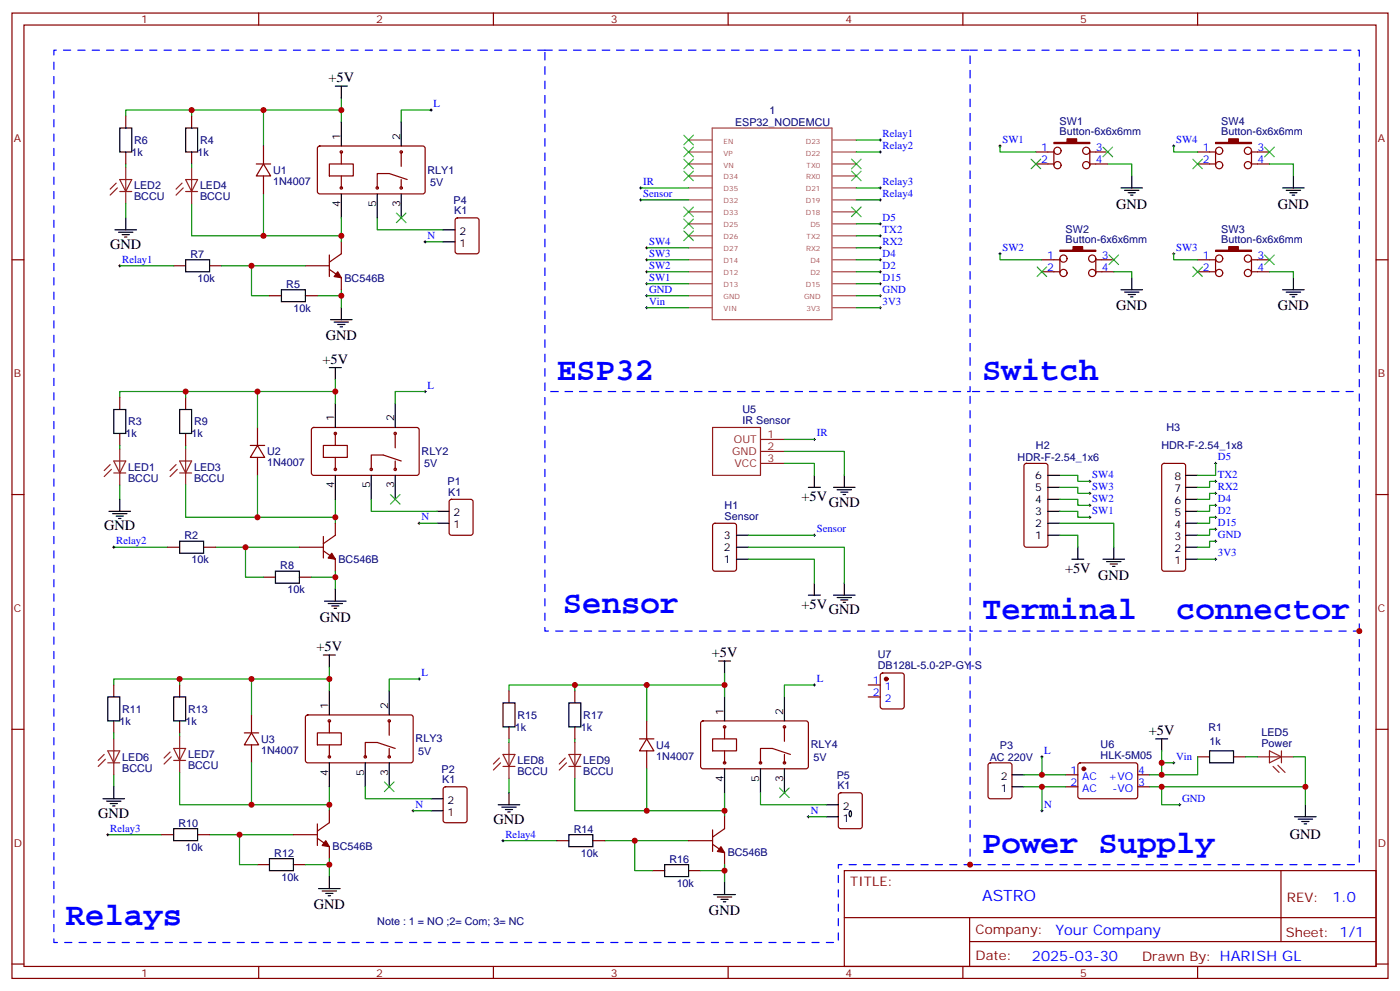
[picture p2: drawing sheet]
<svg xmlns="http://www.w3.org/2000/svg" width="412mm" height="292mm" viewBox="0 0 412 292" stroke-linecap="round" stroke-linejoin="round" font-family="sans-serif">
<g fill="none" stroke="#870000" stroke-width=".35">
<path d="M3.5 3.8h405.4v284.4h-405.4zM7.1 7.4h398.2v277.3h-398.2zM76.2 3.8v3.6M145.3 3.8v3.6M214.5 3.8v3.6M283.6 3.8v3.6M352.8 3.8v3.6M37 34.2v3.5M56.4 34.2v3.5M37 44.8v3.5M56.4 44.8v3.5M75.5 48.3h4.2"/>
<path d="M77.6 48.3l2.1 3.5h-4.2zM77.6 43v5.3M77.6 51.8v5.3M93.7 43.2l.5-.2 30.6 .1 .4 .6v13l-.7 .4-30.6-.1-.4-.6v-12.7zM97 48.3h7.1v3.5h-7.1zM100.5 44.8v3.5M100.5 51.8v3.6M118.2 44.8v4.2M118.2 52.9v2.5M119.9 52.9l-5.2-1.8h-3.6v4.3M305.2 48.3h5.2M305.2 44.8h5.2"/>
<path d="M310.4 44.4v4.2M321 48.3h5.3M321 44.8h5.3M321 44.4v4.2M352.8 48.3h5.3M352.8 44.8h5.3M358.1 44.4v4.2M368.7 48.3h5.2M368.7 44.8h5.2M368.7 44.4v4.2M3.5 76.5h3.6M51.2 78.3h3.5"/>
<path d="M61.7 78.3h3.6M90 78.3h7M97 79.3l3.5 2.5v3.5M97 75.1v6.4M100.5 71.2v3.6l-3.5 2.4M134.3 64.4l.5-.2h5.6l.7 .4v9.4l-.5 .7-5.8 .1-.7-.5v-9.4zM306.9 76.5h5.3M312.2 76.2v4.2M322.8 76.5h5.3M322.8 76.2v4.2M352.8 76.5h5.3M358.1 76.2v4.2"/>
<path d="M368.7 76.5h5.2M368.7 76.2v4.2M405.3 76.5h3.6M79.4 87.1h3.5M90 87.1h3.5M306.9 80h5.3M322.8 80h5.3M352.8 80h5.3M368.7 80h5.2M35.3 117.1v3.5M54.7 117.1v3.5M35.3 127.7v3.5"/>
<path d="M54.7 127.7v3.5M73.7 131.2h4.3M75.8 131.2l2.2 3.5h-4.3zM75.8 125.9v5.3M75.8 134.7v5.3M92 126.1l.4-.2 30.6 .1 .5 .6-.1 13-.6 .4h-30.6l-.5-.7v-12.7zM95.2 131.2h7.1v3.5h-7.1zM98.8 127.7v3.5M98.8 134.7v3.6M116.4 127.7v4.2M116.4 135.8v2.5M118.2 135.8l-5.3-1.8h-3.5v4.3"/>
<path d="M301.9 136.7l.4-.2h5.7l.6 .4 .1 23.6-.5 .6-5.9 .1-.6-.5-.1-23.5zM342.4 136.7l.5-.2h5.6l.5 .2 .2 .5v30.3l-.2 .5-.5 .2h-5.6l-.5-.2-.2-.5v-30.3zM3.5 145.7h3.6M95.2 158v6.4M98.8 154.1v3.6l-3.6 2.4M132.5 147.3l.5-.2h5.6l.7 .4v9.5l-.4 .6-5.9 .1-.7-.5v-9.4zM210.1 154.3l.5-.2h5.7l.6 .5 .1 12.9-.5 .7h-5.9l-.6-.4-.1-13zM405.3 145.7h3.6M49.4 161.2h3.5M60 161.2h3.5M77.6 170h3.5M88.2 161.2h7"/>
<path d="M88.2 170h3.5M95.2 162.2l3.6 2.5v3.5M259.5 198.4l.5-.2h5.6l.7 .5v9.4l-.4 .7h-5.9l-.7-.5v-9.4zM3.5 214.8h3.6M33.5 201.8v3.5M33.5 212.3v3.6M52.9 201.8v3.5M52.9 212.3v3.6M72 215.9h4.2M74.1 215.9l2.1 3.5h-4.2zM74.1 210.6v5.3M74.1 219.4v5.3"/>
<path d="M90.2 210.8l.5-.2h30.6l.4 .7-.1 13-.6 .4-30.6-.1-.4-.6v-12.7zM93.5 215.9h7v3.5h-7zM97 212.3v3.6M97 219.4v3.5M114.7 212.3v4.3M149.9 203.5v3.5M149.9 214.1v3.5M169.3 203.5v3.5M169.3 214.1v3.5M188.4 217.6h4.2M190.5 217.6l2.1 3.6h-4.2zM190.5 212.3v5.3"/>
<path d="M206.6 212.5l.5-.2 30.6 .1 .4 .6v13l-.7 .4h-30.6l-.4-.7v-12.7zM209.9 217.6h7.1v3.6h-7.1zM213.4 214.1v3.5M231.1 214.1v4.2M255.8 201.8h3.5M255.8 205.3h3.5M405.3 214.8h3.6M97 238.8v3.5l-3.5 2.5M114.7 220.5v2.4M116.4 220.5l-5.3-1.8h-3.5v4.2M130.8 231.9l.4-.2h5.7l.6 .5 .1 9.4-.5 .7h-5.9l-.6-.4-.1-9.5zM190.5 221.2v5.2"/>
<path d="M213.4 221.2v3.5M231.1 222.2v2.5M232.8 222.2l-5.3-1.7h-3.5v4.2M247.2 233.7l.4-.2h5.7l.6 .4 .1 9.5-.5 .6-5.9 .1-.6-.5-.1-9.4zM291.3 224.9l.4-.2h5.7l.6 .4 .1 9.5-.5 .6-5.9 .1-.6-.5-.1-9.4zM314 228.2h3.5M314 231.7h3.5M317.7 224.9l.5-.2h16.5l.4 .7v9.4l-.7 .5-16.5-.1-.4-.6v-9.2zM335.1 228.2h3.6M335.1 231.7h3.6M352.8 222.9h3.5M363.4 222.9h3.5"/>
<path d="M47.6 245.9h3.6M58.2 245.9h3.5M75.8 254.7h3.6M86.4 245.9h7.1M86.4 254.7h3.6M93.5 246.9l3.5 2.5v3.5M93.5 242.7v6.3M164 247.6h3.6M174.6 247.6h3.6M192.3 256.4h3.5M202.8 247.6h7.1M202.8 256.4h3.6"/>
<path d="M209.9 248.7l3.5 2.4v3.6M209.9 244.4v6.4M213.4 240.6v3.5l-3.5 2.5M248.7 256.4h156.6v28.3h-156.6zM377.3 256.5v20.8M248.7 270.3h156.5M285.6 277.3h119.6M285.6 270.3v14.1M3.5 284h3.6M76.2 284.7v3.5M145.3 284.7v3.5M214.5 284.7v3.5"/>
<path d="M283.6 284.7v3.5M352.8 284.7v3.5M405.3 284h3.6"/>
<circle cx="100.5" cy="44.8" r=".35"/>
<circle cx="100.5" cy="55.4" r=".35"/>
<circle cx="111.1" cy="55.4" r=".35"/>
<circle cx="118.2" cy="44.8" r=".35"/>
<circle cx="118.2" cy="55.4" r=".35"/>
<circle cx="311.5" cy="44.4" r="1.06"/>
<circle cx="311.5" cy="48.7" r="1.06"/>
<circle cx="320" cy="44.4" r="1.06"/>
<circle cx="320" cy="48.7" r="1.06"/>
<circle cx="359.1" cy="48.7" r="1.06"/>
<circle cx="359.1" cy="44.4" r="1.06"/>
<circle cx="367.6" cy="44.4" r="1.06"/>
<circle cx="367.6" cy="48.7" r="1.06"/>
<circle cx="313.3" cy="76.2" r="1.06"/>
<circle cx="321.7" cy="76.2" r="1.06"/>
<circle cx="359.1" cy="76.2" r="1.06"/>
<circle cx="367.6" cy="76.2" r="1.06"/>
<circle cx="313.3" cy="80.4" r="1.06"/>
<circle cx="321.7" cy="80.4" r="1.06"/>
<circle cx="359.1" cy="80.4" r="1.06"/>
<circle cx="367.6" cy="80.4" r="1.06"/>
<circle cx="98.8" cy="127.7" r=".35"/>
<circle cx="98.8" cy="138.3" r=".35"/>
<circle cx="109.4" cy="138.3" r=".35"/>
<circle cx="116.4" cy="138.3" r=".35"/>
<circle cx="116.4" cy="127.7" r=".35"/>
<circle cx="97" cy="212.3" r=".35"/>
<circle cx="114.7" cy="212.3" r=".35"/>
<circle cx="213.4" cy="214.1" r=".35"/>
<circle cx="231.1" cy="214.1" r=".35"/>
<circle cx="97" cy="222.9" r=".35"/>
<circle cx="107.6" cy="222.9" r=".35"/>
<circle cx="114.7" cy="222.9" r=".35"/>
<circle cx="213.4" cy="224.7" r=".35"/>
<circle cx="224" cy="224.7" r=".35"/>
<circle cx="231.1" cy="224.7" r=".35"/>
</g>
<g fill="none" stroke="#a64a4a" stroke-width=".35">
<path d="M209.8 37.7h35.3v56.5h-35.3zM202.8 41.2h7M202.8 44.8h7M202.8 48.3h7M202.8 51.8h7M202.8 55.4h7M202.8 58.9h7M245.3 41.2h6.9M245.3 44.8h6.9M245.3 48.3h6.9M245.3 51.8h6.9M245.3 55.4h6.9"/>
<path d="M245.3 58.9h6.9M202.8 62.4h7M202.8 65.9h7M202.8 69.5h7M202.8 73h7M202.8 76.5h7M245.3 62.4h6.9M245.3 65.9h6.9M245.3 69.5h6.9M245.3 73h6.9M245.3 76.5h6.9M202.8 80h7"/>
<path d="M202.8 83.6h7M202.8 87.1h7M202.8 90.6h7M245.3 80h6.9M245.3 83.6h6.9M245.3 87.1h6.9M245.3 90.6h6.9"/>
</g>
<g fill="none" stroke="#8c2424" stroke-width=".35">
<path d="M34.2 53.9l-1.7 1.8M34.6 55.4l-2.1 2.1M35.3 56.4h3.5M35.3 52.9h3.5l-1.8 3.5zM37 49.4v10.5M53.6 53.9l-1.7 1.8M54 55.4l-2.1 2.1M54.7 52.9h3.5l-1.8 3.5zM54.7 56.4h3.5M56.4 49.4v10.5M32.5 136.8l-1.8 1.8M32.8 138.3l-2.1 2.1"/>
<path d="M33.5 135.8h3.5l-1.7 3.5zM33.5 139.3h3.5M35.3 132.3v10.5M51.9 136.8l-1.8 1.8M52.2 138.3l-2.1 2.1M52.9 139.3h3.5M52.9 135.8h3.5l-1.7 3.5zM54.7 132.3v10.5M209.9 125.9h14.1v14.1h-14.1zM224 136.5h7.1M224 133h7.1M224 129.4h7.1"/>
<path d="M33.5 217.6v10.6M52.9 216.9v10.6M149.9 218.7v10.6M169.3 218.7v10.6M30.7 222.2l-1.8 1.8M31 223.6l-2.1 2.1M31.7 221.2h3.6l-1.8 3.5zM31.7 224.7h3.6M50.1 221.5l-1.8 1.8M50.4 222.9l-2.1 2.1M51.2 220.5h3.5l-1.8 3.5zM51.2 224h3.5"/>
<path d="M147.1 223.3l-1.8 1.7M147.5 224.7l-2.2 2.1M148.2 222.2h3.5l-1.8 3.5zM148.2 225.7h3.5M166.5 223.3l-1.8 1.7M166.9 224.7l-2.2 2.1M167.6 225.7h3.5M167.6 222.2h3.5l-1.8 3.5zM370.4 222.9h10.6M373.9 221.2l3.6 1.7-3.6 1.8zM375 225.7l1.8 1.8M376.4 225.4l2.1 2.1"/>
<path d="M377.5 221.2v3.5"/>
</g>
<g fill="none" stroke="#000" stroke-width=".29">
<path d="M126.6 32.4h.8M127 32.1v.7M188.4 55.4h.7M188.4 58.9h.7M188.7 55v.7M188.7 58.5v.7M258.9 41.2h.7M258.9 44.8h.7M258.9 55.4h.7M258.9 58.9h.7M259.3 40.9v.7M259.3 44.4v.7"/>
<path d="M259.3 55v.7M259.3 58.5v.7M294.2 43h.7M294.6 42.7v.7M345.4 43h.7M345.7 42.7v.7M34.9 78.3h.7M35.3 77.9v.7M124.9 71.2h.7M125.2 70.9v.7M190.1 76.5h.8M190.1 73h.8"/>
<path d="M190.5 72.6v.7M190.5 76.2v.7M190.5 79.7v.7M258.9 76.5h.7M258.9 73h.7M258.9 69.5h.7M258.9 65.9h.7M259.3 65.6v.7M259.3 69.1v.7M259.3 72.6v.7M259.3 76.2v.7M259.3 79.7v.7"/>
<path d="M294.2 74.8h.7M294.6 74.4v.7M345.4 74.8h.7M345.7 74.4v.7M190.1 83.6h.8M190.1 80h.8M190.1 90.6h.8M190.1 87.1h.8M190.5 83.2v.7M190.5 86.7v.8M190.5 90.3v.7M258.9 83.6h.7"/>
<path d="M258.9 80h.7M258.9 90.6h.7M258.9 87.1h.7M259.3 83.2v.7M259.3 86.7v.8M259.3 90.3v.7M124.9 115.3h.7M125.2 115v.7M239.5 129.4h.7M239.9 129.1v.7M357.7 136.5h.7M358.1 136.1v.7"/>
<path d="M123.1 154.1h.7M123.5 153.8v.7M239.5 157.7h.7M239.9 157.3v.7M320.7 141.8h.7M320.7 145.3h.7M320.7 148.8h.7M320.7 152.4h.7M321 141.4v.7M321 145v.7M321 148.5v.7M321 152v.7"/>
<path d="M357.7 141.8h.7M357.7 145.3h.7M357.7 148.8h.7M357.7 152.4h.7M357.7 155.9h.7M357.7 159.4h.7M358.1 141.4v.7M358.1 145v.7M358.1 148.5v.7M358.1 152v.7M358.1 155.5v.7M358.1 159.1v.7"/>
<path d="M33.2 161.2h.7M33.5 160.8v.7M357.7 164.7h.7M358.1 164.4v.7M123.1 200h.7M123.5 199.6v.7M239.5 201.8h.7M239.9 201.4v.7M121.4 238.8h.7M121.7 238.4v.7M306.6 238.8h.7M306.6 222.9h.7"/>
<path d="M306.9 222.6v.7M306.9 238.4v.7M345.4 224.7h.7M345.7 224.3v.7M347.1 237h.7M347.5 236.7v.7M31.4 245.9h.7M31.7 245.5v.7M147.8 247.6h.7M148.2 247.3v.7M237.8 240.6h.7M238.1 240.2v.7"/>
</g>
<g fill="none" stroke="#008700" stroke-width=".35">
<path d="M56.4 32.4h-19.4v1.8M77.6 32.4h-21.2v1.8M100.5 28.9v3.5M100.5 35.9v-3.5h-22.9v10.6M127 32.4h-8.8v3.5M37 48.3v1.1M37 59.9v4.3M56.4 48.3v1.1M77.6 57.1v12.4h-21.2v-9.6M188.7 55.4h14.1M188.7 58.9h14.1M252.2 41.2h7.1"/>
<path d="M252.2 44.8h7.1M252.2 55.4h7.1M252.2 58.9h7.1M294.6 43v1.8h10.6M326.3 48.3h7.1v3.5M345.7 43v1.8h7.1M373.9 48.3h7.1v3.5M35.3 78.3h15.9M65.3 78.3h24.7M74.1 78.3v8.8h5.3M77.6 69.5h22.9M100.5 64.2v7"/>
<path d="M111.1 64.2v3.5h19.4M125.2 71.2h5.3M190.5 76.5h12.3M190.5 73h12.3M252.2 76.5h7.1M252.2 73h7.1M252.2 69.5h7.1M252.2 65.9h7.1M294.6 74.8v1.7h12.3M345.7 74.8v1.7h7.1M100.5 85.3v1.8h-7M100.5 87.1v3.5"/>
<path d="M190.5 80h12.3M190.5 90.6h12.3M190.5 87.1h12.3M190.5 83.6h12.3M252.2 90.6h7.1M252.2 87.1h7.1M252.2 83.6h7.1M252.2 80h7.1M328.1 80h5.3v1.8M373.9 80h7.1v1.8M54.7 115.3h-19.4v1.8M75.8 115.3h-21.1v1.8"/>
<path d="M98.8 118.9v-3.6h-23v10.6M98.8 111.8v3.5M125.2 115.3h-8.8v3.6M35.3 131.2v1.1M54.7 131.2v1.1M231.1 136.5h8.8v3.5M231.1 133h17.6v7M231.1 129.4h8.8M358.1 136.5v3.5h-5.3M35.3 142.8v4.3M75.8 140v12.4h-21.1v-9.6M75.8 152.4h23"/>
<path d="M98.8 147.1v7M109.4 147.1v3.5h19.4M123.5 154.1h5.3M220.5 157.7h19.4M312.2 157.7h5.3v3.5M312.2 154.1h15.9v7.1M312.2 150.6h5.3v1.8h3.5M312.2 147.1h5.3v1.7h3.5M312.2 143.5h5.3v1.8h3.5M312.2 140h5.3v1.8h3.5M358.1 159.4h-1.8v1.8h-3.5M358.1 155.9h-1.8v1.8h-3.5"/>
<path d="M358.1 152.4h-1.8v1.7h-3.5M358.1 148.8h-1.8v1.8h-3.5M358.1 145.3h-1.8v1.8h-3.5M358.1 141.8h-1.8v1.7h-3.5M33.5 161.2h15.9M63.5 161.2h24.7M72.3 161.2v8.8h5.3M98.8 168.2v1.8h-7.1M98.8 170v3.5M220.5 164.7h19.4v7.1M220.5 161.2h28.2v10.6M352.8 164.7h5.3"/>
<path d="M52.9 200h-19.4v1.8M74.1 200h-21.2v1.8M97 196.5v3.5M123.5 200h-8.8v3.5M213.4 198.2v3.6M33.5 215.9v1.7M52.9 215.9v1M97 203.5v-3.5h-22.9v10.6M149.9 217.6v1.1M169.3 201.8h-19.4v1.7M169.3 217.6v1.1M190.5 201.8h-21.2v1.7"/>
<path d="M213.4 205.3v-3.5h-22.9v10.5M239.9 201.8h-8.8v3.5M33.5 228.2v3.5M74.1 224.7v12.3h-21.2v-9.5M74.1 237h22.9M97 231.7v7.1M107.6 231.7v3.6h19.4M121.7 238.8h5.3M149.9 229.3v4.2M190.5 226.4v12.4h-21.2v-9.5M190.5 238.8h22.9M213.4 233.5v7.1"/>
<path d="M224 233.5v3.5h19.4M301.6 228.2h12.4M301.6 231.7h12.4M306.9 222.9v5.3M306.9 231.7v7.1M338.7 231.7h45.8M342.2 231.7v5.3h5.3M342.2 221.2v3.5M345.7 224.7h-3.5v3.5M352.8 222.9v5.3h-14.1M366.9 222.9h3.5M381 222.9h3.5v14.1"/>
<path d="M31.7 245.9h15.9M61.7 245.9h24.7M70.6 245.9v8.8h5.2M97 252.9v1.8h-7M97 254.7v3.5M148.2 247.6h15.8M178.2 247.6h24.6M187 247.6v8.8h5.3M213.4 254.7v1.7h-7M213.4 256.4v3.6M238.1 240.6h5.3"/>
</g>
<g fill="none" stroke="#000" stroke-width=".35">
<path d="M35.3 37.7h3.5v7.1h-3.5zM54.7 37.7h3.5v7.1h-3.5zM98.8 25.4h3.5M100.5 25.4v3.5M100.5 35.9v7.1M118.2 35.9v7.1M100.5 57.1v7.1M111.1 57.1v7.1M118.2 57.1v7.1M330.2 55.4h6.3M331.3 56.1h4.2M332.3 56.8h2.1"/>
<path d="M333 57.5h.7M333.4 51.8v3.6M377.8 55.4h6.4M378.9 56.1h4.2M379.9 56.8h2.2M380.6 57.5h.8M381 51.8v3.6M33.9 67.7h6.3M34.9 68.4h4.3M36 69.1h2.1M36.7 69.8h.7M37 64.2v3.5"/>
<path d="M54.7 76.5h7v3.5h-7zM130.5 71.2h3.6M130.5 67.7h3.6M82.9 85.3h7.1v3.6h-7.1zM97.4 94.2h6.3M98.4 94.9h4.3M99.5 95.6h2.1M100.2 96.3h.7M100.5 90.6v3.6M330.2 85.3h6.3M331.3 86h4.2M332.3 86.7h2.1"/>
<path d="M333 87.5h.7M333.4 81.8v3.5M377.8 85.3h6.4M378.9 86h4.2M379.9 86.7h2.2M380.6 87.5h.8M381 81.8v3.5M97 108.3h3.5M98.8 108.3v3.5M98.8 118.9v7M116.4 118.9v7M33.5 120.6h3.5v7.1h-3.5z"/>
<path d="M52.9 120.6h3.5v7.1h-3.5zM32.1 150.6h6.4M33.2 151.3h4.2M34.2 152h2.1M34.9 152.7h.7M35.3 147.1v3.5M52.9 159.4h7.1v3.5h-7.1zM98.8 140v7.1M109.4 140v7.1M116.4 140v7.1M128.8 150.6h3.5M128.8 154.1h3.5"/>
<path d="M217 157.7h3.5M238.1 143.5h3.6M239.9 140v3.5M245.5 143.5h6.4M246.6 144.3h4.2M247.6 145h2.2M248.4 145.7h.7M248.7 140v3.5M308.7 157.7h3.5M308.7 143.5h3.5M308.7 150.6h3.5M308.7 154.1h3.5"/>
<path d="M308.7 147.1h3.5M308.7 140h3.5M349.2 157.7h3.6M349.2 143.5h3.6M349.2 150.6h3.6M349.2 154.1h3.6M349.2 147.1h3.6M349.2 140h3.6M81.1 168.2h7.1v3.6h-7.1zM95.6 177.1h6.4M96.7 177.8h4.2M97.7 178.5h2.1"/>
<path d="M98.4 179.2h.7M98.8 173.5v3.6M217 164.7h3.5M217 161.2h3.5M238.1 175.3h3.6M239.9 171.8v3.5M245.5 175.3h6.4M246.6 176h4.2M247.6 176.7h2.2M248.4 177.4h.7M248.7 171.8v3.5M315.7 164.7h3.6"/>
<path d="M317.5 161.2v3.5M324.9 164.7h6.4M326 165.4h4.2M327 166.1h2.1M327.7 166.8h.7M328.1 161.2v3.5M349.2 164.7h3.6M349.2 161.2h3.6M95.2 192.9h3.6M97 192.9v3.6M211.7 194.7h3.5M213.4 194.7v3.5"/>
<path d="M31.7 205.3h3.6v7h-3.6zM51.2 205.3h3.5v7h-3.5zM97 203.5v7.1M114.7 203.5v7.1M148.2 207h3.5v7.1h-3.5zM167.6 207h3.5v7.1h-3.5zM213.4 205.3v7M231.1 205.3v7M340.4 217.6h3.6M342.2 217.6v3.6M30.3 235.3h6.4M31.4 236h4.2"/>
<path d="M32.5 236.7h2.1M33.2 237.4h.7M33.5 231.7v3.6M97 224.7v7M107.6 224.7v7M114.7 224.7v7M127 235.3h3.5M127 238.8h3.5M146.8 237h6.3M147.8 237.7h4.2M148.9 238.4h2.1M149.6 239.1h.7"/>
<path d="M149.9 233.5v3.5M213.4 226.4v7.1M224 226.4v7.1M231.1 226.4v7.1M243.4 237h3.5M250.3 238.9l.2-.1a1.28 1.28 0 0 1 0 1.8l-.4-.9zM298.1 231.7h3.5M298.1 228.2h3.5M356.3 221.2h7.1v3.5h-7.1zM384.5 237v3.6M51.2 244.1h7v3.5h-7zM79.4 252.9h7v3.5h-7z"/>
<path d="M97 258.2v3.5M167.6 245.9h7v3.5h-7zM195.8 254.7h7v3.5h-7zM213.4 260v3.5M243.4 240.6h3.5M381.4 240.6h6.3M382.4 241.3h4.2M383.5 242h2.1M384.2 242.7h.7M93.8 261.7h6.4M94.9 262.4h4.2M96 263.1h2.1"/>
<path d="M96.7 263.8h.7M210.3 263.5h6.3M211.3 264.2h4.2M212.4 264.9h2.1M213.1 265.6h.7"/>
</g>
<g fill="#870000" stroke="#870000" stroke-width=".35">
<path d="M99.5 80l1 1.8-2.1-.3z"/>
<path d="M97.7 162.9l1.1 1.8-2.1-.3z"/>
<path d="M96 247.6l1 1.8-2.1-.4z"/>
<path d="M212.4 249.4l1 1.7-2.1-.3z"/>
<path d="M310.4 41.9h3.9v-1h2.8v1h3.9v.4h-10.6z"/>
<path d="M312.2 73.7h3.9v-1.1h2.8v1.1h3.9v.3h-10.6z"/>
<path d="M358.1 73.7h3.8v-1.1h2.9v1.1h3.9v.3h-10.6z"/>
<path d="M358.1 41.9h3.8v-1h2.9v1h3.9v.4h-10.6z"/>
<circle cx="319.3" cy="226.4" r=".53"/>
<circle cx="261.1" cy="200" r=".53"/>
</g>
<path d="M160.5 14.8h125.3v100.5h-125.3zM160.5 14.8h-144.6v262.8h231v-22.9h38.9v-68.8h-125.3v-70.6M285.8 14.8h114.6v171.1M398.6 115.3h-112.8v70.6h114.6v68.8h-114.6" fill="none" stroke="#00f" stroke-width=".35" stroke-dasharray="2.1 2.1"/>
<g fill="none" stroke="#3c3" stroke-width=".35">
<path d="M201.4 39.8l2.9 2.9M204.3 39.8l-2.9 2.9M201.4 43.4l2.9 2.8M201.4 46.9l2.9 2.8M201.4 50.4l2.9 2.8M204.3 43.4l-2.9 2.8M204.3 46.9l-2.9 2.8M204.3 50.4l-2.9 2.8M250.8 46.9l2.8 2.8M250.8 50.4l2.8 2.8M253.6 46.9l-2.8 2.8M253.6 50.4l-2.8 2.8"/>
<path d="M303.7 46.9l2.9 2.8M306.6 46.9l-2.9 2.8M324.9 43.4l2.8 2.8M327.7 43.4l-2.8 2.8M351.4 46.9l2.8 2.8M354.2 46.9l-2.8 2.8M372.5 43.4l2.9 2.8M375.4 43.4l-2.9 2.8M116.8 62.8l2.8 2.8M119.6 62.8l-2.8 2.8M201.4 61l2.9 2.8M201.4 64.5l2.9 2.8"/>
<path d="M201.4 68.1l2.9 2.8M204.3 61l-2.9 2.8M204.3 64.5l-2.9 2.8M204.3 68.1l-2.9 2.8M250.8 61l2.8 2.8M253.6 61l-2.8 2.8M305.5 78.6l2.8 2.9M308.3 78.6l-2.8 2.9M326.7 75.1l2.8 2.8M329.5 75.1l-2.8 2.8M351.4 78.6l2.8 2.9M354.2 78.6l-2.8 2.9"/>
<path d="M372.5 75.1l2.9 2.8M375.4 75.1l-2.9 2.8M115 145.7l2.8 2.8M117.8 145.7l-2.8 2.8M113.2 230.3l2.9 2.9M116.1 230.3l-2.9 2.9M229.7 232.1l2.8 2.8M232.5 232.1l-2.8 2.8"/>
</g>
<g fill="#c00">
<circle cx="342.2" cy="228.2" r=".88"/>
<circle cx="384.5" cy="231.7" r=".88"/>
<circle cx="342.2" cy="231.7" r=".88"/>
<circle cx="77.6" cy="32.4" r=".88"/>
<circle cx="100.5" cy="32.4" r=".88"/>
<circle cx="77.6" cy="69.5" r=".88"/>
<circle cx="100.5" cy="69.5" r=".88"/>
<circle cx="56.4" cy="32.4" r=".88"/>
<circle cx="74.1" cy="78.3" r=".88"/>
<circle cx="100.5" cy="87.1" r=".88"/>
<circle cx="98.8" cy="170" r=".88"/>
<circle cx="72.3" cy="161.2" r=".88"/>
<circle cx="54.7" cy="115.3" r=".88"/>
<circle cx="98.8" cy="152.4" r=".88"/>
<circle cx="75.8" cy="152.4" r=".88"/>
<circle cx="98.8" cy="115.3" r=".88"/>
<circle cx="75.8" cy="115.3" r=".88"/>
<circle cx="97" cy="254.7" r=".88"/>
<circle cx="70.6" cy="245.9" r=".88"/>
<circle cx="52.9" cy="200" r=".88"/>
<circle cx="97" cy="237" r=".88"/>
<circle cx="74.1" cy="237" r=".88"/>
<circle cx="97" cy="200" r=".88"/>
<circle cx="74.1" cy="200" r=".88"/>
<circle cx="213.4" cy="256.4" r=".88"/>
<circle cx="187" cy="247.6" r=".88"/>
<circle cx="169.3" cy="201.8" r=".88"/>
<circle cx="213.4" cy="238.8" r=".88"/>
<circle cx="190.5" cy="238.8" r=".88"/>
<circle cx="213.4" cy="201.8" r=".88"/>
<circle cx="190.5" cy="201.8" r=".88"/>
<circle cx="285.8" cy="254.7" r=".88"/>
<circle cx="400.4" cy="185.9" r=".88"/>
<circle cx="306.9" cy="228.2" r=".88"/>
<circle cx="306.9" cy="231.7" r=".88"/>
<circle cx="342.2" cy="224.7" r=".88"/>
</g>
<g font-size="9.5" fill="#00f">
<text x="164" y="111.8">ESP32</text>
<text x="289.3" y="111.8">Switch</text>
<text x="165.8" y="180.6">Sensor</text>
<text x="289.3" y="182.4">Terminal</text>
<text x="346.4" y="182.4">connector</text>
<text x="289.3" y="251.1">Power Supply</text>
<text x="19.4" y="272.3">Relays</text>
</g>
<text font-size="4.6" fill="#00f" x="289.3" y="265.3">ASTRO</text>
<g font-size="4.2">
<text x="96.8" y="24.3">+5V</text>
<text x="328.8" y="61.5">GND</text>
<text x="376.4" y="61.5">GND</text>
<text x="32.5" y="73.3">GND</text>
<text x="328.8" y="91.4">GND</text>
<text x="376.4" y="91.4">GND</text>
<text x="96" y="100.3">GND</text>
<text x="95" y="107.2">+5V</text>
<text x="236.1" y="147.5">+5V</text>
<text x="244.1" y="149.2">GND</text>
<text x="30.7" y="156.2">GND</text>
<text x="313.7" y="168.7">+5V</text>
<text x="323.5" y="170.8">GND</text>
<text x="236.1" y="179.2">+5V</text>
<text x="94.2" y="183.2">GND</text>
<text x="244.1" y="180.9">GND</text>
<text x="93.2" y="191.8">+5V</text>
<text x="209.7" y="193.6">+5V</text>
<text x="338.4" y="216.5">+5V</text>
<text x="28.9" y="240.9">GND</text>
<text x="145.3" y="242.7">GND</text>
<text x="379.9" y="247.3">GND</text>
<text x="92.4" y="267.8">GND</text>
<text x="208.8" y="269.6">GND</text>
</g>
<g font-size="4.2" fill="#00f">
<text x="392.5" y="265.7">1.0</text>
<text x="310.9" y="275.3">Your Company</text>
<text x="304" y="283.1">2025-03-30</text>
</g>
<g font-size="3.9" fill="#800">
<text x="250.5" y="261">TITLE:</text>
<text x="379.1" y="265.7">REV:</text>
<text x="287.4" y="275.2">Company:</text>
<text x="378.7" y="275.8">Sheet: 1/1</text>
<text x="287.4" y="282.9">Date:</text>
<text x="336.4" y="283">Draw</text>
<text x="346.6" y="283">n By: HARISH GL</text>
</g>
<g font-size="3.2" fill="#800">
<text x="41.6" y="6.8">1</text>
<text x="110.8" y="6.8">2</text>
<text x="179.9" y="6.8">3</text>
<text x="249.1" y="6.8">4</text>
<text x="318.2" y="6.8">5</text>
<text x="4.1" y="41.9">A</text>
<text x="405.9" y="41.9">A</text>
<text x="4.1" y="111.1">B</text>
<text x="405.9" y="111.1">B</text>
<text x="4.1" y="180.2">C</text>
<text x="405.9" y="180.2">C</text>
<text x="4.1" y="249.4">D</text>
<text x="405.9" y="249.4">D</text>
<text x="41.6" y="287.7">1</text>
<text x="110.8" y="287.7">2</text>
<text x="179.9" y="287.7">3</text>
<text x="249.1" y="287.7">4</text>
<text x="318.2" y="287.7">5</text>
</g>
<g font-size="3.2" fill="#00f">
<text x="127.7" y="31.5">L</text>
<text x="260" y="40.4">Relay1</text>
<text x="260" y="43.9">Relay2</text>
<text x="295.3" y="42.1">SW1</text>
<text x="306.7" y="44.4">1</text>
<text x="306.7" y="47.9">2</text>
<text x="322.8" y="44.4">3</text>
<text x="322.8" y="47.9">4</text>
<text x="346.4" y="42.1">SW4</text>
<text x="354.3" y="44.4">1</text>
<text x="354.3" y="47.9">2</text>
<text x="370.4" y="44.4">3</text>
<text x="370.4" y="47.9">4</text>
<text x="189.4" y="54.5">IR</text>
<text x="189.4" y="58">Sensor</text>
<text x="260" y="54.5">Relay3</text>
<text x="260" y="58">Relay4</text>
<text x="260" y="65.1">D5</text>
<text x="125.9" y="70.3">N</text>
<text x="260" y="68.6">TX2</text>
<text x="36" y="77.4">Relay1</text>
<text x="191.2" y="75.6">SW3</text>
<text x="191.2" y="72.1">SW4</text>
<text x="260" y="75.6">D4</text>
<text x="260" y="72.1">RX2</text>
<text x="295.3" y="73.9">SW2</text>
<text x="308.4" y="76.2">1</text>
<text x="324.6" y="76.2">3</text>
<text x="346.4" y="73.9">SW3</text>
<text x="354.3" y="76.2">1</text>
<text x="370.4" y="76.2">3</text>
<text x="191.2" y="82.7">SW1</text>
<text x="191.2" y="79.2">SW2</text>
<text x="260" y="82.7">D15</text>
<text x="260" y="79.2">D2</text>
<text x="308.4" y="79.7">2</text>
<text x="324.6" y="79.7">4</text>
<text x="354.3" y="79.7">2</text>
<text x="370.4" y="79.7">4</text>
<text x="191.2" y="89.7">Vin</text>
<text x="191.2" y="86.2">GND</text>
<text x="260" y="89.7">3V3</text>
<text x="260" y="86.2">GND</text>
<text x="125.9" y="114.4">L</text>
<text x="240.6" y="128.6">IR</text>
<text x="358.8" y="135.6">D5</text>
<text x="321.7" y="140.9">SW4</text>
<text x="358.8" y="140.9">TX2</text>
<text x="321.7" y="144.4">SW3</text>
<text x="321.7" y="148">SW2</text>
<text x="358.8" y="144.4">RX2</text>
<text x="358.8" y="148">D4</text>
<text x="124.2" y="153.2">N</text>
<text x="321.7" y="151.5">SW1</text>
<text x="358.8" y="151.5">D2</text>
<text x="358.8" y="155">D15</text>
<text x="34.2" y="160.3">Relay2</text>
<text x="240.6" y="156.8">Sensor</text>
<text x="358.8" y="158.5">GND</text>
<text x="358.8" y="163.8">3V3</text>
<text x="124.2" y="199.1">L</text>
<text x="240.6" y="200.9">L</text>
<text x="257.1" y="201.4">1</text>
<text x="260.6" y="203.2">1</text>
<text x="257.1" y="204.9">2</text>
<text x="260.6" y="206.7">2</text>
<text x="307.6" y="222">L</text>
<text x="315.3" y="227.9">1</text>
<text x="335.3" y="227.9">4</text>
<text x="346.4" y="223.8">Vin</text>
<text x="315.3" y="231.4">2</text>
<text x="318.8" y="229.6">AC</text>
<text x="318.8" y="233.2">AC</text>
<text x="326.6" y="229.6">+VO</text>
<text x="327.7" y="233.2">-VO</text>
<text x="335.3" y="231.4">3</text>
<text x="122.4" y="237.9">N</text>
<text x="238.8" y="239.7">N</text>
<text x="307.6" y="237.9">N</text>
<text x="348.2" y="236.1">GND</text>
<text x="32.5" y="245">Relay3</text>
<text x="148.9" y="246.7">Relay4</text>
</g>
<g font-size="3.2" fill="#000080">
<text x="226.6" y="33.6">1</text>
<text x="216.5" y="37.2">ESP32_NODEMCU</text>
<text x="312.1" y="39.8">Button-6x6x6mm</text>
<text x="312.1" y="36.9">SW1</text>
<text x="359.8" y="39.8">Button-6x6x6mm</text>
<text x="359.8" y="36.9">SW4</text>
<text x="38.8" y="45.9">1k</text>
<text x="39.5" y="42.4">R6</text>
<text x="58.2" y="45.9">1k</text>
<text x="58.9" y="42.4">R4</text>
<text x="80.4" y="51.2">U1</text>
<text x="125.9" y="51.1">RLY1</text>
<text x="39.5" y="59">BCCU</text>
<text x="39.5" y="55.8">LED2</text>
<text x="58.9" y="59">BCCU</text>
<text x="58.9" y="55.8">LED4</text>
<text x="80.4" y="54.4">1N4007</text>
<text x="126.7" y="54.7">5V</text>
<text x="133.6" y="60">P4</text>
<text x="133.8" y="63.1">K1</text>
<text x="313.9" y="71.6">Button-6x6x6mm</text>
<text x="313.9" y="68.6">SW2</text>
<text x="359.8" y="71.6">Button-6x6x6mm</text>
<text x="359.8" y="68.6">SW3</text>
<text x="56.1" y="75.9">R7</text>
<text x="58.2" y="83">10k</text>
<text x="101.5" y="82.9">BC546B</text>
<text x="84.3" y="84.7">R5</text>
<text x="86.4" y="91.8">10k</text>
<text x="37.7" y="125.3">R3</text>
<text x="57.1" y="125.3">R9</text>
<text x="218.7" y="124.8">IR Sensor</text>
<text x="218.7" y="121.7">U5</text>
<text x="37" y="128.8">1k</text>
<text x="56.4" y="128.8">1k</text>
<text x="343.6" y="127.1">H3</text>
<text x="78.7" y="137.3">1N4007</text>
<text x="78.7" y="134.1">U2</text>
<text x="124.2" y="134">RLY2</text>
<text x="125" y="137.6">5V</text>
<text x="299.8" y="135.9">HDR-F-2.54_1x6</text>
<text x="305.2" y="132.3">H2</text>
<text x="342.1" y="132.3">HDR-F-2.54_1x8</text>
<text x="37.7" y="141.9">BCCU</text>
<text x="37.7" y="138.7">LED1</text>
<text x="57.1" y="141.9">BCCU</text>
<text x="57.1" y="138.7">LED3</text>
<text x="131.8" y="142.9">P1</text>
<text x="132" y="146">K1</text>
<text x="213.4" y="149.9">H1</text>
<text x="213.4" y="153.1">Sensor</text>
<text x="54.3" y="158.8">R2</text>
<text x="56.5" y="165.9">10k</text>
<text x="82.6" y="167.7">R8</text>
<text x="99.7" y="165.8">BC546B</text>
<text x="84.7" y="174.7">10k</text>
<text x="258.6" y="197.1">DB128L-5.0-2P-GY-S</text>
<text x="258.6" y="193.9">U7</text>
<text x="36" y="210">R11</text>
<text x="55.4" y="210">R13</text>
<text x="35.2" y="213.5">1k</text>
<text x="54.6" y="213.5">1k</text>
<text x="151.7" y="215.2">1k</text>
<text x="152.4" y="211.7">R15</text>
<text x="171.1" y="215.2">1k</text>
<text x="171.8" y="211.7">R17</text>
<text x="356" y="215.3">R1</text>
<text x="76.9" y="222">1N4007</text>
<text x="76.9" y="218.8">U3</text>
<text x="122.4" y="218.7">RLY3</text>
<text x="193.3" y="220.5">U4</text>
<text x="238.8" y="220.4">RLY4</text>
<text x="294.5" y="220.6">P3</text>
<text x="324.2" y="220.3">U6</text>
<text x="356.3" y="219.4">1k</text>
<text x="371.6" y="220.1">Power</text>
<text x="371.6" y="216.8">LED5</text>
<text x="36" y="227.3">BCCU</text>
<text x="36" y="224.1">LED6</text>
<text x="55.4" y="226.6">BCCU</text>
<text x="55.4" y="223.3">LED7</text>
<text x="123.2" y="222.3">5V</text>
<text x="130.1" y="227.5">P2</text>
<text x="152.4" y="225.1">LED8</text>
<text x="171.8" y="225.1">LED9</text>
<text x="193.3" y="223.7">1N4007</text>
<text x="239.6" y="224">5V</text>
<text x="291.5" y="224">AC 220V</text>
<text x="324.2" y="223.5">HLK-5M05</text>
<text x="130.3" y="230.7">K1</text>
<text x="152.4" y="228.3">BCCU</text>
<text x="171.8" y="228.3">BCCU</text>
<text x="246.5" y="229.3">P5</text>
<text x="246.7" y="232.4">K1</text>
<text x="52.6" y="243.5">R10</text>
<text x="169" y="245.3">R14</text>
<text x="54.7" y="250.6">10k</text>
<text x="97.9" y="250.5">BC546B</text>
<text x="80.8" y="252.3">R12</text>
<text x="171.1" y="252.3">10k</text>
<text x="197.2" y="254.1">R16</text>
<text x="214.4" y="252.3">BC546B</text>
<text x="82.9" y="259.4">10k</text>
<text x="199.3" y="261.1">10k</text>
<text x="111.1" y="272.3">Note : 1 = NO ;2= Com; 3= NC</text>
</g>
<g font-size="3.2">
<text x="100.2" y="41.2" transform="rotate(-90 100.2 41.2)">1</text>
<text x="117.8" y="41.2" transform="rotate(-90 117.8 41.2)">2</text>
<text x="100.2" y="60.9" transform="rotate(-90 100.2 60.9)">4</text>
<text x="110.8" y="60.9" transform="rotate(-90 110.8 60.9)">5</text>
<text x="117.8" y="60.9" transform="rotate(-90 117.8 60.9)">3</text>
<text x="135.4" y="69.1">2</text>
<text x="135.4" y="72.6">1</text>
<text x="98.4" y="124.1" transform="rotate(-90 98.4 124.1)">1</text>
<text x="116.1" y="124.1" transform="rotate(-90 116.1 124.1)">2</text>
<text x="98.4" y="143.8" transform="rotate(-90 98.4 143.8)">4</text>
<text x="109" y="143.8" transform="rotate(-90 109 143.8)">5</text>
<text x="116.1" y="143.8" transform="rotate(-90 116.1 143.8)">3</text>
<text x="304.9" y="141.1">6</text>
<text x="345.9" y="141.4">8</text>
<text x="304.9" y="148.1">4</text>
<text x="304.9" y="144.6">5</text>
<text x="345.9" y="148.5">6</text>
<text x="345.9" y="145">7</text>
<text x="133.6" y="155.5">1</text>
<text x="133.6" y="152">2</text>
<text x="304.9" y="155.2">2</text>
<text x="304.9" y="151.7">3</text>
<text x="345.9" y="155.5">4</text>
<text x="345.9" y="152">5</text>
<text x="213.2" y="158.7">3</text>
<text x="304.9" y="158.7">1</text>
<text x="345.9" y="159.1">3</text>
<text x="213.2" y="165.8">1</text>
<text x="213.2" y="162.2">2</text>
<text x="345.9" y="166.1">1</text>
<text x="345.9" y="162.6">2</text>
<text x="96.7" y="208.8" transform="rotate(-90 96.7 208.8)">1</text>
<text x="114.3" y="208.8" transform="rotate(-90 114.3 208.8)">2</text>
<text x="213.1" y="210.6" transform="rotate(-90 213.1 210.6)">1</text>
<text x="230.7" y="210.6" transform="rotate(-90 230.7 210.6)">2</text>
<text x="96.7" y="228.5" transform="rotate(-90 96.7 228.5)">4</text>
<text x="107.2" y="228.5" transform="rotate(-90 107.2 228.5)">5</text>
<text x="114.3" y="228.5" transform="rotate(-90 114.3 228.5)">3</text>
<text x="213.1" y="230.2" transform="rotate(-90 213.1 230.2)">4</text>
<text x="223.7" y="230.2" transform="rotate(-90 223.7 230.2)">5</text>
<text x="230.7" y="230.2" transform="rotate(-90 230.7 230.2)">3</text>
<text x="294.8" y="233.2">1</text>
<text x="294.8" y="229.6">2</text>
<text x="131.8" y="236.7">2</text>
<text x="248.2" y="238.4">2</text>
<text x="131.8" y="240.2">1</text>
<text x="248.2" y="242">1</text>
</g>
<g font-size="3.2" fill="#8d2323">
<text x="216.2" y="130.5">OUT</text>
<text x="226.1" y="129.1">1</text>
<text x="215.7" y="134">GND</text>
<text x="216.4" y="137.5">VCC</text>
<text x="226.1" y="136.1">3</text>
<text x="226.1" y="132.6">2</text>
</g>
<g font-size="2.1" fill="#a54b4b">
<text x="213.2" y="42.3">EN</text>
<text x="213.2" y="45.8">VP</text>
<text x="237.4" y="42.3">D23</text>
<text x="237.4" y="45.8">D22</text>
<text x="213.2" y="49.3">VN</text>
<text x="213.2" y="52.9">D34</text>
<text x="237.4" y="52.9">RX0</text>
<text x="237.6" y="49.3">TX0</text>
<text x="213.2" y="56.4">D35</text>
<text x="213.2" y="59.9">D32</text>
<text x="237.4" y="56.4">D21</text>
<text x="237.4" y="59.9">D19</text>
<text x="213.2" y="63.4">D33</text>
<text x="237.4" y="63.4">D18</text>
<text x="213.2" y="67">D25</text>
<text x="213.2" y="70.5">D26</text>
<text x="237.6" y="70.5">TX2</text>
<text x="238.7" y="67">D5</text>
<text x="213.2" y="74">D27</text>
<text x="213.2" y="77.6">D14</text>
<text x="237.4" y="74">RX2</text>
<text x="238.7" y="77.6">D4</text>
<text x="213.2" y="81.1">D12</text>
<text x="238.7" y="81.1">D2</text>
<text x="213.2" y="84.6">D13</text>
<text x="213.2" y="88.1">GND</text>
<text x="236.9" y="88.1">GND</text>
<text x="237.4" y="84.6">D15</text>
<text x="213.2" y="91.7">VIN</text>
<text x="237.6" y="91.7">3V3</text>
</g>
</svg>
